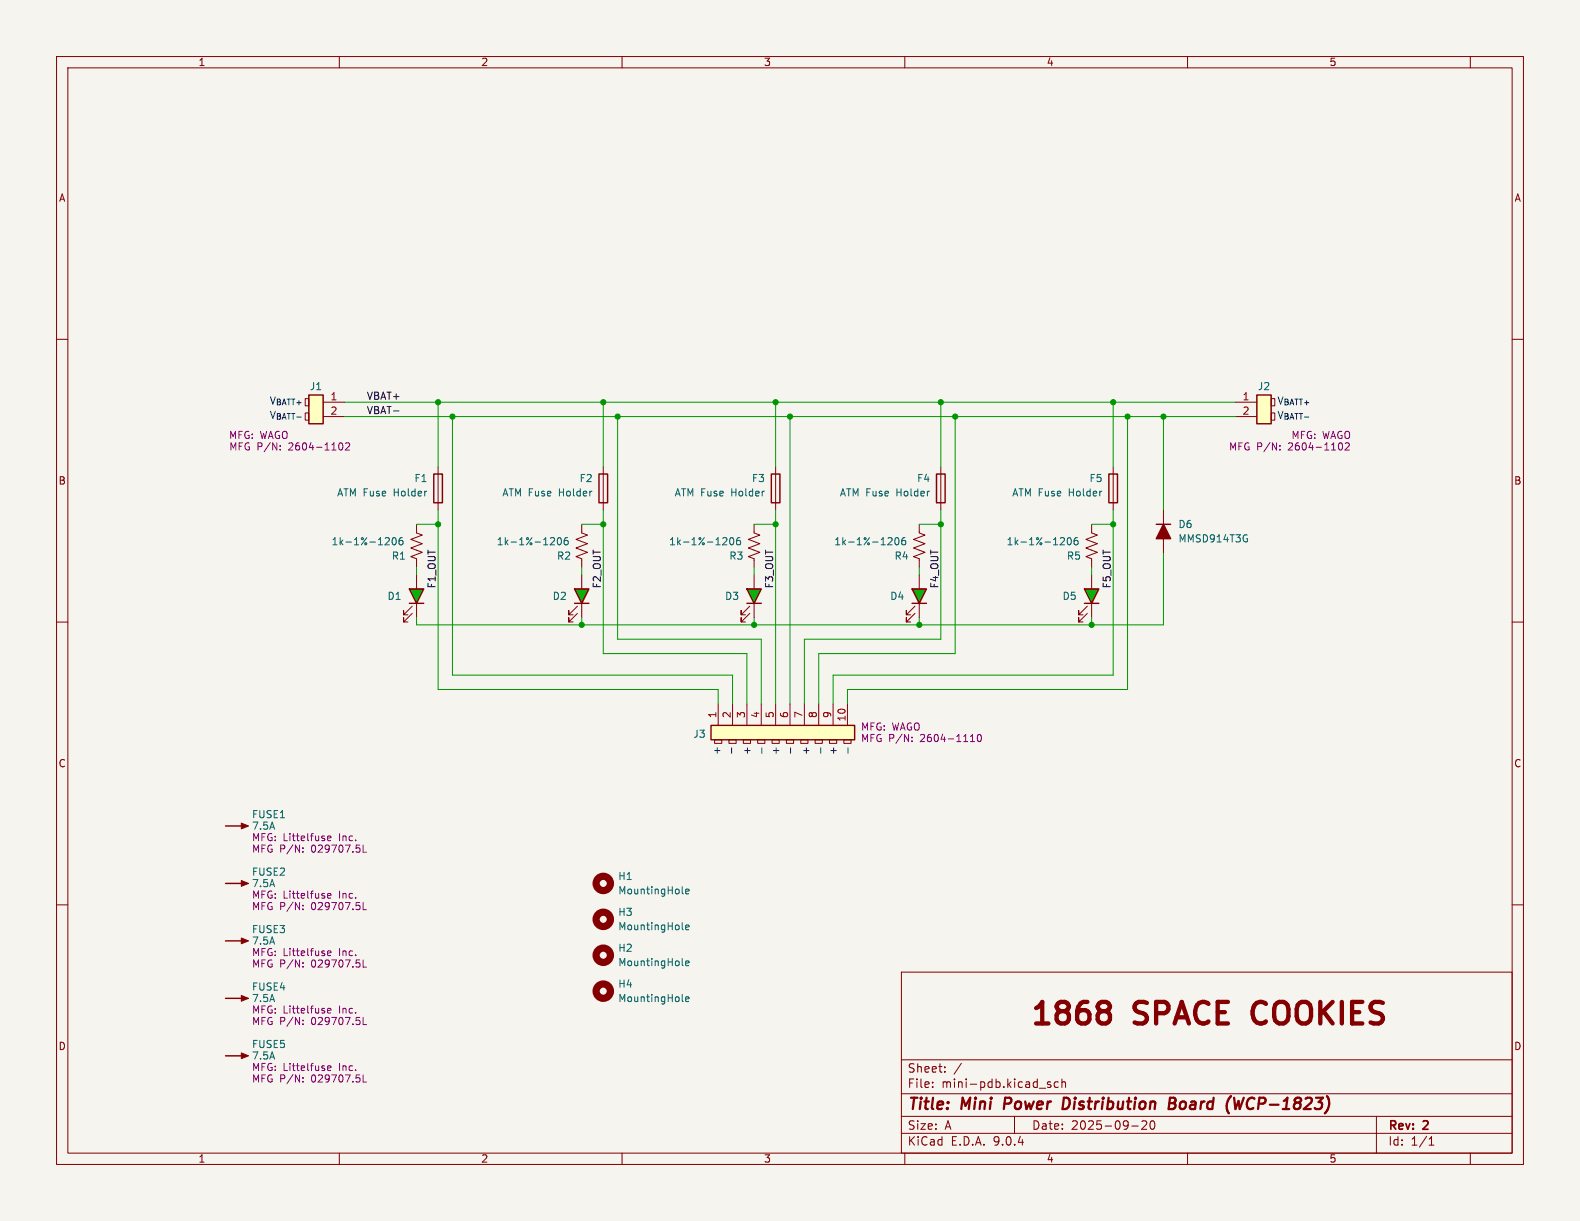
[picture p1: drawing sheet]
<svg xmlns="http://www.w3.org/2000/svg" width="279mm" height="216mm" viewBox="0 0 279 216" stroke-linecap="round" stroke-linejoin="round" font-family="sans-serif">
<path d="M0 0h279.4v215.9h-279.4z" fill="#f5f4ef" stroke="#f5f4ef" stroke-width=".18"/>
<g fill="none" stroke="#840000" stroke-width=".18">
<path d="M10 10h259.4v195.9h-259.4zM12 12h255.4v191.9h-255.4zM60 10v2M110 10v2M160 10v2M210 10v2M260 10v2M10 60h2M267.4 60h2M205.7 90.2v7.6M10 110h2M267.4 110h2"/>
<path d="M10 160h2M159.4 171.9h108v32h-108zM267.4 160h2M159.4 197.4h108M159.4 193.4h108M159.4 187.4h108M164.9 192.1v.2M164.9 191.4v.1M167.1 189.4v.2M167.1 188.7v.1M170 188l-1.3 1.9M179.4 197.4v3"/>
<path d="M185.8 191.4l-.4-.1-.2 .2 .1 .2 .5 .2v.3h-.6M187.1 191.4l-.4-.1-.3 .3v.4l.2 .2h.5M187.8 191.4l.2-.1 .4 .1v.9M187.8 190.8v1.5M200.1 199.1h1.2M201.9 198.3l.6-.1 .2 .1 .1 .3-.9 1.1h.9M203.5 198.3l.2-.1a.81 .81 0 0 1 .6 .6 .81 .81 0 0 1-.3 .8l-.1 .1a.81 .81 0 0 1-.4-1.4zM243.4 197.4v6.5M60 203.9v2M110 203.9v2M159.4 200.4h108M160 203.9v2"/>
<path d="M210 203.9v2M252.7 202.5h.9M252.7 201.4l.4-.4v1.5M260 203.9v2"/>
</g>
<path d="M177.8 194.1l-.3 2M188.9 194.2l-.8-.1-.2 2h.5l.5-.3M206.8 195.1h.6M206.9 194.1h.7a.49 .49 0 0 1 .3 .5 .49 .49 0 0 1-.5 .5l.3 .1a.58 .58 0 0 1-.3 .9h-.7zM217.7 193.8l-.1 .1M218.2 194.1l.3 2 .5-1.4 .2 1.4 .7-2" fill="none" stroke="#840000" stroke-width=".4"/>
<path d="M194.8 177.2h.8a.82 .82 0 0 1 .7 .8 .82 .82 0 0 1-.7 .8M194.8 178.8h.8M195.6 178.8l.5 .4 .2 .3v.7l-.4 .6-.3 .2h-.8M221.9 177.7a2.65 2.65 0 0 0 0 2.7" fill="none" stroke="#840000" stroke-width=".76"/>
<path d="M204.5 92.7h2.5" fill="none" stroke="#840000" stroke-width=".25"/>
<path d="M205.7 92.7l1.3 2.6h-2.5z" fill="#840000" stroke="#840000" stroke-width=".25"/>
<path d="M220.4 95.3h.2l-.1 .5M120.6 157.9l.2 .2M121.2 157.6l.6-.1v-.2l-.4-.1-.2 .2 .1 .6h.5M120.6 176.9l.2 .2M121.2 176.7l.6-.1v-.3h-.4l-.2 .1 .1 .6h.5" fill="none" stroke="#006464" stroke-width=".18"/>
<g fill="none" stroke="#840000" stroke-width="1.3">
<circle cx="106.7" cy="156.2" r="1.27"/>
<circle cx="106.7" cy="175.3" r="1.27"/>
</g>
<path d="M101.6 104.1h2.5l-1.2 2.6z" fill="#00c200"/>
<path d="M102.1 108.5l-1.5 1.5v-.8v.8h.7M102.1 107.2l-1.5 1.5v-.7v.7h.7M102.9 101.6v2.5M102.9 106.7v2.5" fill="none" stroke="#840000" stroke-width=".18"/>
<path d="M101.6 104.1h2.5l-1.2 2.6zM101.6 106.7h2.5" fill="none" stroke="#840000" stroke-width=".25"/>
<path d="M72.4 104.1h2.5l-1.2 2.6z" fill="#00c200"/>
<path d="M73.7 92.7v1.5l1 .4-2.1 .8 2.1 .7-2.1 .8 2.1 .8-2.1 .7 1.1 .4v1.5M77.5 82.6v7.6M133.3 92.7v1.5l1.1 .4-2.1 .8 2.1 .7-2.1 .8 2.1 .8-2.1 .7 1 .4v1.5M137.2 82.6v7.6M162.6 92.7v1.5l1 .4-2.1 .8 2.1 .7-2.1 .8 2.1 .8-2.1 .7 1.1 .4v1.5M193 92.7v1.5l1.1 .4-2.1 .8 2.1 .7-2.1 .8 2.1 .8-2.1 .7 1 .4v1.5M196.8 82.6v7.6M72.9 108.5l-1.5 1.5v-.8v.8h.7M72.9 107.2l-1.5 1.5v-.7v.7h.7M73.7 101.6v2.5M73.7 106.7v2.5" fill="none" stroke="#840000" stroke-width=".18"/>
<path d="M76.7 83.8h1.5v5.1h-1.5zM136.4 83.8h1.5v5.1h-1.5zM196.1 83.8h1.5v5.1h-1.5zM72.4 104.1h2.5l-1.2 2.6zM72.4 106.7h2.5M39.9 156.2h3.5M39.9 146.1h3.5M39.9 166.4h3.5M39.9 176.5h3.5M39.9 186.7h3.5" fill="none" stroke="#840000" stroke-width=".25"/>
<circle cx="106.7" cy="168.9" r="1.27" fill="none" stroke="#840000" stroke-width="1.3"/>
<g fill="none" stroke="#006464" stroke-width=".18">
<path d="M68.6 95.1l.3 .2-.1 .3-.7 .7h.8M69.5 95.2l.1-.1a.68 .68 0 0 1 .5 .6 .68 .68 0 0 1-.5 .6l-.1-.1-.2-.3zM71.2 95.1h-.4a.86 .86 0 0 0 0 1.2l.4-.1 .1-.4-.3-.2h-.2l-.3 .2M128.3 95.1l.2 .2v.3l-.7 .7h.7M129.2 95.2l.1-.1a.68 .68 0 0 1 .5 .6 .68 .68 0 0 1-.5 .6l-.1-.1-.2-.3zM130.8 95.1h-.3a.86 .86 0 0 0 0 1.2l.4-.1 .1-.4-.3-.2h-.2l-.3 .2M157.5 95.1l.3 .2-.1 .3-.7 .7h.8M158.4 95.2l.1-.1a.68 .68 0 0 1 .5 .6 .68 .68 0 0 1-.5 .6l-.1-.1-.2-.3zM160.1 95.1h-.4a.86 .86 0 0 0 0 1.2l.4-.1 .1-.4-.3-.2h-.2l-.3 .2M188 95.1l.2 .2v.3l-.8 .7h.8M188.8 95.2l.2-.1a.68 .68 0 0 1 .5 .6 .68 .68 0 0 1-.5 .6l-.2-.1-.1-.3zM190.5 95.1h-.3a.86 .86 0 0 0 0 1.2l.4-.1 .1-.4-.3-.2h-.2l-.3 .2"/>
<path d="M120.6 170.6l.2 .2M121.2 170.3l.6-.1v-.2l-.4-.1-.2 .2 .1 .6h.5"/>
</g>
<g fill="#840000" stroke="#840000" stroke-width=".18">
<path d="M42.7 186.2l1.2 .5-1.2 .5z"/>
<path d="M42.7 165.9l1.2 .5-1.2 .5z"/>
<path d="M42.7 155.7l1.2 .5-1.2 .5z"/>
<path d="M42.7 145.5l1.2 .6-1.2 .5z"/>
<path d="M42.7 176l1.2 .5-1.2 .5z"/>
</g>
<g fill="none" stroke="#840084" stroke-width=".18">
<path d="M53.6 149.9v.1M53.6 150.6v.1M57.9 148.2l.6-.1v-.2l-.4-.1-.2 .2 .1 .6h.5M57.9 158.4l.6-.1v-.3h-.4l-.2 .2 .1 .6h.5M64.2 149.4v1.3h.6M64.2 159.6v1.3h.6M53.6 160.1v.1M53.6 160.7v.2M53.6 170.2v.1M53.6 170.9v.1M57.9 168.6l.6-.2v-.2l-.4-.1-.2 .2 .1 .6h.5M57.9 178.7l.6-.1v-.2l-.4-.1-.2 .2 .1 .6h.5"/>
<path d="M64.2 169.7v1.3h.6M64.2 179.9v1.3h.6M53.6 191.2v.1M53.6 180.4v.1M53.6 181.1v.1M53.6 190.5v.2M57.9 188.9l.6-.1v-.3h-.4l-.2 .1 .1 .6h.5M64.2 190.1v1.2h.6"/>
</g>
<path d="M191.8 104.1h2.5l-1.3 2.6z" fill="#00c200"/>
<path d="M192.3 108.5l-1.5 1.5v-.8v.8h.7M192.3 107.2l-1.5 1.5v-.7v.7h.7M193 101.6v2.5M193 106.7v2.5" fill="none" stroke="#840000" stroke-width=".18"/>
<path d="M191.8 104.1h2.5l-1.3 2.6zM191.8 106.7h2.5" fill="none" stroke="#840000" stroke-width=".25"/>
<path d="M161.3 104.1h2.5l-1.2 2.6z" fill="#00c200"/>
<path d="M161.8 108.5l-1.5 1.5v-.8v.8h.7M161.8 107.2l-1.5 1.5v-.7v.7h.7M162.6 101.6v2.5M162.6 106.7v2.5" fill="none" stroke="#840000" stroke-width=".18"/>
<path d="M161.3 104.1h2.5l-1.2 2.6zM161.3 106.7h2.5" fill="none" stroke="#840000" stroke-width=".25"/>
<path d="M54.6 69.9h2.5v5h-2.5z" fill="#ffffc2"/>
<path d="M54.6 69.9h2.5v5h-2.5z" fill="none" stroke="#840000" stroke-width=".25"/>
<path d="M57.1 71.1h3.9M57.1 73.7h3.9" fill="none" stroke="#840000" stroke-width=".18"/>
<path d="M49.6 79.5v.1M49.6 78.8v.1M60.1 78.4l.1-.1a.68 .68 0 0 1 .4 .6 .68 .68 0 0 1-.4 .7l-.1-.1M61.1 78.4l.5-.1 .2 .4-.8 .9h.8" fill="none" stroke="#840084" stroke-width=".18"/>
<path d="M222.2 69.9h2.6v5h-2.6z" fill="#ffffc2"/>
<path d="M218.4 71.1h3.8M218.4 73.7h3.8M224.8 70.5h.6v1.3h-.6zM224.8 73h.6v1.3h-.6z" fill="none" stroke="#840000" stroke-width=".18"/>
<path d="M222.2 69.9h2.6v5h-2.6z" fill="none" stroke="#840000" stroke-width=".25"/>
<path d="M226.3 79.5v.1M226.3 78.8v.1M237.3 78.4a.69 .69 0 0 1-.3 1.2l-.1-.1M238.6 78.4v.4l-.8 .8h.8" fill="none" stroke="#840084" stroke-width=".18"/>
<path d="M132.1 104.1h2.5l-1.3 2.6z" fill="#00c200"/>
<path d="M102.9 92.7v1.5l1 .4-2 .8 2 .7-2 .8 2 .8-2 .7 1 .4v1.5M106.7 82.6v7.6M166.4 82.6v7.6M132.6 108.5l-1.5 1.5v-.8v.8h.7M132.6 107.2l-1.5 1.5v-.7v.7h.7M133.3 101.6v2.5M133.3 106.7v2.5" fill="none" stroke="#840000" stroke-width=".18"/>
<path d="M105.9 83.8h1.5v5.1h-1.5zM165.6 83.8h1.5v5.1h-1.5zM132.1 104.1h2.5l-1.3 2.6zM132.1 106.7h2.5" fill="none" stroke="#840000" stroke-width=".25"/>
<path d="M97.8 95.1l.3 .2-.1 .3-.7 .7h.8M98.7 95.2l.2-.1a.68 .68 0 0 1 .4 .6 .68 .68 0 0 1-.4 .6l-.2-.1-.2-.3zM100.4 95.1h-.4a.86 .86 0 0 0 0 1.2l.4-.1 .1-.4-.3-.2h-.2l-.2 .2M120.6 164.2l.2 .2M121.2 164l.6-.1v-.3h-.4l-.2 .1 .1 .6h.5" fill="none" stroke="#006464" stroke-width=".18"/>
<circle cx="106.7" cy="162.6" r="1.27" fill="none" stroke="#840000" stroke-width="1.3"/>
<path d="M125.7 128.3h25.4v2.5h-25.4z" fill="#ffffc2"/>
<g fill="none" stroke="#840000" stroke-width=".18">
<path d="M126.4 130.8h1.2v.6h-1.2zM127 124.5v3.8M128.9 130.8h1.3v.6h-1.3zM129.5 124.5v3.8M131.4 130.8h1.3v.6h-1.3zM132.1 124.5v3.8M134 130.8h1.3v.6h-1.3zM134.6 124.5v3.8M136.5 130.8h1.3v.6h-1.3zM137.2 124.5v3.8M139.1 130.8h1.2v.6h-1.2zM139.7 124.5v3.8"/>
<path d="M141.6 130.8h1.3v.6h-1.3zM142.2 124.5v3.8M144.1 130.8h1.3v.6h-1.3zM144.8 124.5v3.8M146.7 130.8h1.3v.6h-1.3zM147.3 124.5v3.8M149.2 130.8h1.3v.6h-1.3zM149.9 124.5v3.8"/>
</g>
<path d="M125.7 128.3h25.4v2.5h-25.4z" fill="none" stroke="#840000" stroke-width=".25"/>
<path d="M161.3 131v.1M161.3 130.3v.2M171.6 131.1h.7M171.9 130l.1-.1v1.2M173 129.9h.1a.68 .68 0 0 1 .5 .6 .68 .68 0 0 1-.5 .6 .84 .84 0 0 1-.1-1.2z" fill="none" stroke="#840084" stroke-width=".18"/>
<path d="M69.6 72.7h1" fill="none" stroke="#0f0f0f" stroke-width=".18"/>
<g fill="none" stroke="#009600" stroke-width=".18">
<path d="M61 73.7h157.4M61 71.1h157.4M77.5 71.1v11.5M80 73.7v45.7h49.5v5.1M106.7 71.1v11.5M109.2 73.7v39.3h25.4v11.5M137.2 71.1v11.5M139.7 73.7v50.8M166.4 71.1v11.5M168.9 73.7v41.9h-24.1v8.9M196.8 71.1v11.5M199.4 73.7v48.2h-49.5v2.6"/>
<path d="M205.7 73.7v16.5M73.7 92.7h3.8M77.5 90.2v31.7h49.5v2.6M102.9 92.7h3.8M106.7 90.2v25.4h25.4v8.9M133.3 92.7h3.9M137.2 90.2v34.3M162.6 92.7h3.8M166.4 90.2v22.8h-24.2v11.5M193 92.7h3.8M196.8 90.2v29.2h-49.5v5.1M205.7 97.8v12.7h-132v-1.3"/>
<path d="M73.7 100.3v1.3M102.9 100.3v1.3M102.9 109.2v1.3M133.3 100.3v1.3M133.3 109.2v1.3M162.6 100.3v1.3M162.6 109.2v1.3M193 100.3v1.3M193 109.2v1.3"/>
</g>
<path d="M129.4 132.2v1M134.7 132.2v1M139.8 132.2v1M145.1 132.2v1M150 132.2v1" fill="none" stroke="#0000c2" stroke-width=".18"/>
<g fill="#009600" stroke="#009600" stroke-width=".18">
<circle cx="106.7" cy="71.1" r=".46"/>
<circle cx="77.5" cy="92.7" r=".46"/>
<circle cx="80" cy="73.7" r=".46"/>
<circle cx="77.5" cy="71.1" r=".46"/>
<circle cx="199.4" cy="73.7" r=".46"/>
<circle cx="196.8" cy="71.1" r=".46"/>
<circle cx="196.8" cy="92.7" r=".46"/>
<circle cx="205.7" cy="73.7" r=".46"/>
<circle cx="133.3" cy="110.5" r=".46"/>
<circle cx="139.7" cy="73.7" r=".46"/>
<circle cx="137.2" cy="71.1" r=".46"/>
<circle cx="137.2" cy="92.7" r=".46"/>
<circle cx="106.7" cy="92.7" r=".46"/>
<circle cx="109.2" cy="73.7" r=".46"/>
<circle cx="102.9" cy="110.5" r=".46"/>
<circle cx="166.4" cy="71.1" r=".46"/>
<circle cx="168.9" cy="73.7" r=".46"/>
<circle cx="166.4" cy="92.7" r=".46"/>
<circle cx="193" cy="110.5" r=".46"/>
<circle cx="162.6" cy="110.5" r=".46"/>
</g>
<g font-size="5.3" fill="#840000">
<text x="182" y="182.3">1868</text>
<text x="200.9" y="182.3">SPACE</text>
<text x="223.3" y="182.3">COOKIES</text>
</g>
<g font-size="2.8" fill="#840000">
<text x="160.4" y="196.8">Title:</text>
<text x="170.1" y="196.8">Mini</text>
<text x="178.4" y="196.8">Power</text>
<text x="189.6" y="196.8">Distribution</text>
<text x="209.1" y="196.8">Board</text>
<text x="220.1" y="196.8">(WCP-1823)</text>
</g>
<g font-size="2.1" fill="#840000">
<text x="160.4" y="189.9">Sheet:</text>
<text x="160.4" y="192.6">File:</text>
<text x="166.5" y="192.6">mini-pdb.kicad_sch</text>
<text x="160.4" y="202.8">KiCad</text>
<text x="160.4" y="200">Size:</text>
<text x="167.1" y="200">A</text>
<text x="168.1" y="202.8">E.D.A.</text>
<text x="175.7" y="202.8">9.0.4</text>
<text x="182.4" y="200">Date:</text>
<text x="189.4" y="200">2025-09-20</text>
<text x="245.4" y="200.2">Rev:</text>
<text x="245.4" y="202.8">Id:</text>
<text x="249.5" y="202.8">1/1</text>
<text x="251.8" y="200.2">2</text>
</g>
<g font-size="1.8" fill="#840000">
<text x="35" y="11.9">1</text>
<text x="85" y="11.9">2</text>
<text x="135" y="11.9">3</text>
<text x="185" y="11.9">4</text>
<text x="235" y="11.9">5</text>
<text x="10.3" y="35.9">A</text>
<text x="267.7" y="35.9">A</text>
<text x="10.3" y="85.9">B</text>
<text x="267.7" y="85.9">B</text>
<text x="10.3" y="135.9">C</text>
<text x="267.7" y="135.9">C</text>
<text x="10.3" y="185.9">D</text>
<text x="267.7" y="185.9">D</text>
<text x="35" y="205.8">1</text>
<text x="85" y="205.8">2</text>
<text x="135" y="205.8">3</text>
<text x="185" y="205.8">4</text>
<text x="235" y="205.8">5</text>
</g>
<g font-size="1.8" fill="#0000c2">
<text x="47.6" y="71.7">V_{BATT+}</text>
<text x="225.8" y="71.7">V_{BATT+}</text>
<text x="47.6" y="74.3">V_{BATT-}</text>
<text x="225.8" y="74.3">V_{BATT-}</text>
<text x="127.6" y="133.6" transform="rotate(-90 127.6 133.6)">+</text>
<text x="132.9" y="133.6" transform="rotate(-90 132.9 133.6)">+</text>
<text x="138" y="133.6" transform="rotate(-90 138 133.6)">+</text>
<text x="143.4" y="133.6" transform="rotate(-90 143.4 133.6)">+</text>
<text x="148.2" y="133.6" transform="rotate(-90 148.2 133.6)">+</text>
</g>
<g font-size="1.8" fill="#006464">
<text x="54.7" y="69.2">J1</text>
<text x="222.3" y="69.2">J2</text>
<text x="59.5" y="88">ATM Fuse</text>
<text x="69.7" y="88">Holder</text>
<text x="73.2" y="85.4">F1</text>
<text x="88.7" y="88">ATM Fuse</text>
<text x="98.9" y="88">Holder</text>
<text x="102.4" y="85.4">F2</text>
<text x="119.2" y="88">ATM Fuse</text>
<text x="129.4" y="88">Holder</text>
<text x="132.9" y="85.4">F3</text>
<text x="148.4" y="88">ATM Fuse</text>
<text x="158.6" y="88">Holder</text>
<text x="162.1" y="85.4">F4</text>
<text x="178.9" y="88">ATM Fuse</text>
<text x="189.1" y="88">Holder</text>
<text x="192.6" y="85.4">F5</text>
<text x="208.3" y="93.6">D6</text>
<text x="58.5" y="96.6">1k-1%-1206</text>
<text x="69.2" y="99.2">R1</text>
<text x="87.7" y="96.6">1k-1%-1206</text>
<text x="98.4" y="99.2">R2</text>
<text x="118.2" y="96.6">1k-1%-1206</text>
<text x="128.9" y="99.2">R3</text>
<text x="147.4" y="96.6">1k-1%-1206</text>
<text x="158.1" y="99.2">R4</text>
<text x="177.9" y="96.6">1k-1%-1206</text>
<text x="188.6" y="99.2">R5</text>
<text x="208.3" y="96.1">MMSD914T3G</text>
<text x="68.4" y="106.3">D1</text>
<text x="97.6" y="106.3">D2</text>
<text x="128.1" y="106.3">D3</text>
<text x="157.3" y="106.3">D4</text>
<text x="187.8" y="106.3">D5</text>
<text x="122.5" y="130.7">J3</text>
<text x="44.5" y="144.9">FUSE1</text>
<text x="44.5" y="155">FUSE2</text>
<text x="109.2" y="155.8">H1</text>
<text x="109.2" y="158.3">MountingHole</text>
<text x="44.5" y="165.2">FUSE3</text>
<text x="109.2" y="162.2">H3</text>
<text x="109.2" y="164.7">MountingHole</text>
<text x="109.2" y="168.5">H2</text>
<text x="109.2" y="171">MountingHole</text>
<text x="44.5" y="175.4">FUSE4</text>
<text x="109.2" y="174.9">H4</text>
<text x="109.2" y="177.4">MountingHole</text>
<text x="44.5" y="185.5">FUSE5</text>
</g>
<g font-size="1.8" fill="#a90000">
<text x="58.3" y="70.9">1</text>
<text x="219.6" y="70.9">1</text>
<text x="58.3" y="73.4">2</text>
<text x="219.6" y="73.4">2</text>
<text x="126.7" y="127.1" transform="rotate(-90 126.7 127.1)">1</text>
<text x="129.3" y="127.1" transform="rotate(-90 129.3 127.1)">2</text>
<text x="131.8" y="127.1" transform="rotate(-90 131.8 127.1)">3</text>
<text x="134.4" y="127.1" transform="rotate(-90 134.4 127.1)">4</text>
<text x="136.9" y="127.1" transform="rotate(-90 136.9 127.1)">5</text>
<text x="139.4" y="127.1" transform="rotate(-90 139.4 127.1)">6</text>
<text x="142" y="127.1" transform="rotate(-90 142 127.1)">7</text>
<text x="144.5" y="127.1" transform="rotate(-90 144.5 127.1)">8</text>
<text x="147.1" y="127.1" transform="rotate(-90 147.1 127.1)">9</text>
<text x="149.6" y="127.7" transform="rotate(-90 149.6 127.7)">10</text>
</g>
<g font-size="1.8" fill="#0f0f0f">
<text x="64.8" y="70.8">VBAT+</text>
<text x="64.8" y="73.3">VBAT-</text>
<text x="77.1" y="104.1" transform="rotate(-90 77.1 104.1)">F1_OUT</text>
<text x="106.3" y="104.1" transform="rotate(-90 106.3 104.1)">F2_OUT</text>
<text x="136.8" y="104.1" transform="rotate(-90 136.8 104.1)">F3_OUT</text>
<text x="166" y="104.1" transform="rotate(-90 166 104.1)">F4_OUT</text>
<text x="196.5" y="104.1" transform="rotate(-90 196.5 104.1)">F5_OUT</text>
</g>
<g font-size="1.8" fill="#840084">
<text x="40.4" y="77.8">MFG: WAGO</text>
<text x="228.3" y="77.8">MFG: WAGO</text>
<text x="40.4" y="79.9">MFG P/N:</text>
<text x="51.1" y="79.9">2604-1102</text>
<text x="217.2" y="79.9">MFG P/N:</text>
<text x="227.9" y="79.9">2604-1102</text>
<text x="152.2" y="129.4">MFG: WAGO</text>
<text x="152.2" y="131.4">MFG P/N:</text>
<text x="162.8" y="131.4">2604-1110</text>
<text x="44.5" y="148.9">MFG: Littelfuse</text>
<text x="44.5" y="146.9">7.5A</text>
<text x="60" y="148.9">Inc.</text>
<text x="44.5" y="151">MFG P/N:</text>
<text x="55.1" y="151">029707.5L</text>
<text x="44.5" y="159.1">MFG: Littelfuse</text>
<text x="44.5" y="157.1">7.5A</text>
<text x="44.5" y="161.1">MFG P/N:</text>
<text x="55.1" y="161.1">029707.5L</text>
<text x="60" y="159.1">Inc.</text>
<text x="44.5" y="167.2">7.5A</text>
<text x="44.5" y="169.3">MFG: Littelfuse</text>
<text x="44.5" y="171.3">MFG P/N:</text>
<text x="55.1" y="171.3">029707.5L</text>
<text x="60" y="169.3">Inc.</text>
<text x="44.5" y="179.4">MFG: Littelfuse</text>
<text x="44.5" y="177.4">7.5A</text>
<text x="60" y="179.4">Inc.</text>
<text x="44.5" y="181.5">MFG P/N:</text>
<text x="55.1" y="181.5">029707.5L</text>
<text x="44.5" y="189.6">MFG: Littelfuse</text>
<text x="44.5" y="187.6">7.5A</text>
<text x="44.5" y="191.6">MFG P/N:</text>
<text x="55.1" y="191.6">029707.5L</text>
<text x="60" y="189.6">Inc.</text>
</g>
</svg>
